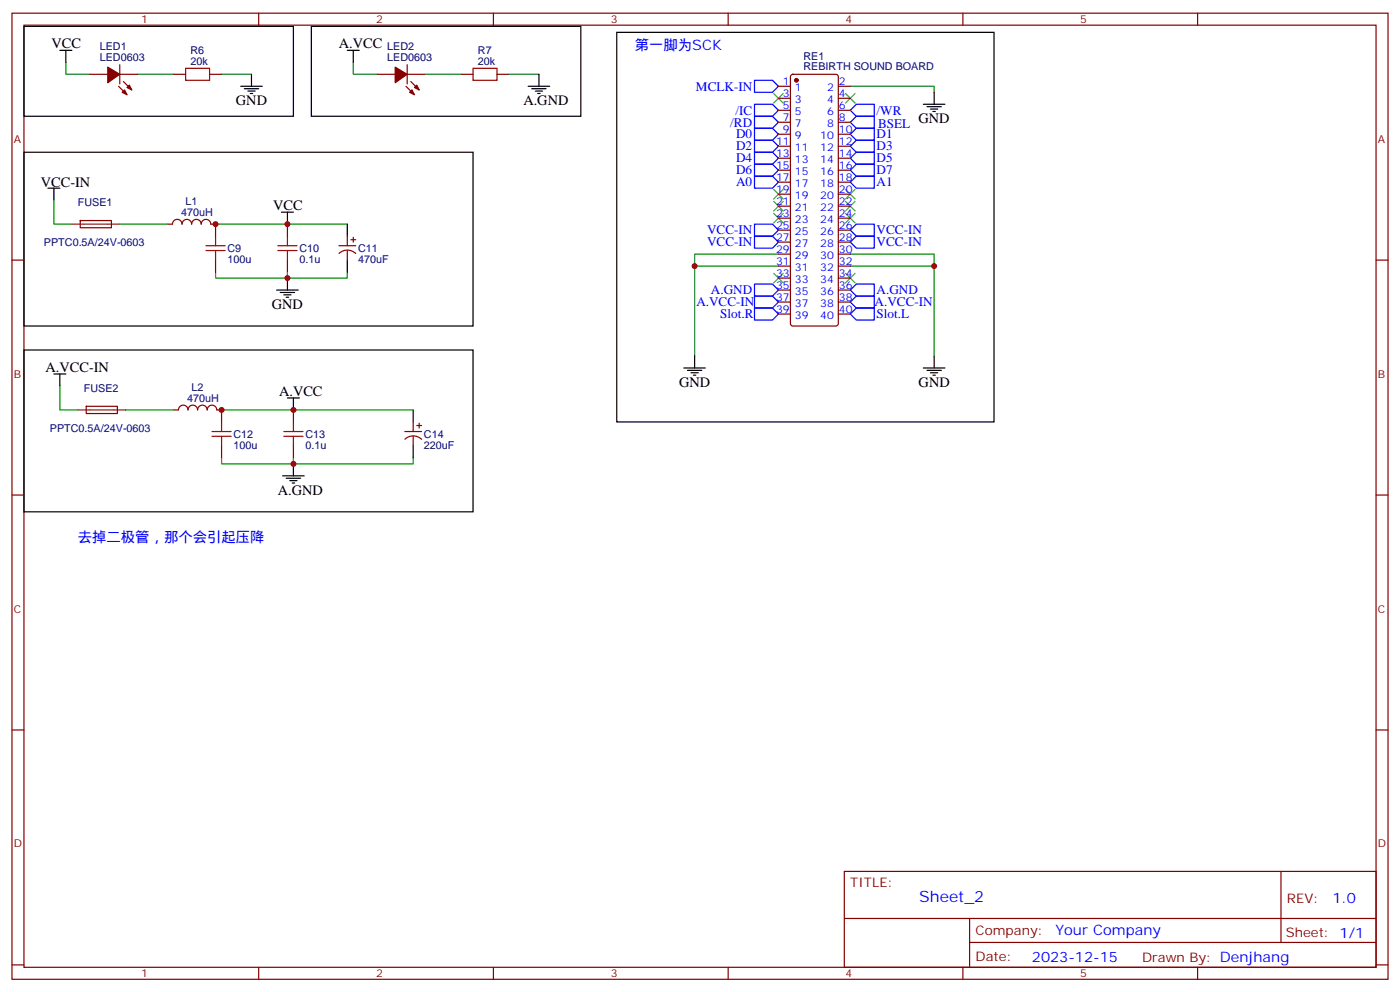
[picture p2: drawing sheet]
<svg xmlns="http://www.w3.org/2000/svg" width="412mm" height="292mm" viewBox="0 0 412 292" stroke-linecap="round" stroke-linejoin="round" font-family="sans-serif">
<g fill="none" stroke="#870000" stroke-width=".35">
<path d="M3.5 3.9h405.4v284.3h-405.4zM7.1 7.4h398.2v277.3h-398.2zM35.3 19v5.7M76.2 3.9v3.5M119.9 19v5.7M145.3 3.9v3.5M214.5 3.9v3.5M283.6 3.9v3.5M352.8 3.9v3.5M26.5 21.9h5.2M34.9 25.4l2.5 2.5M35.3 21.9h5.3"/>
<path d="M36.3 24l2.5 2.5M51.2 21.9h3.5M61.7 21.9h3.6M111.1 21.9h5.3M119.6 25.4l2.5 2.5M119.9 21.9h5.3M121 24l2.5 2.5M135.8 21.9h3.5M146.4 21.9h3.5M229.3 25.4h3.5M229.3 28.9h3.5M229.3 32.5h3.5"/>
<path d="M229.3 36h3.5M229.3 39.5h3.5M233.1 22.1l.4-.2h12.7l.5 .2 .2 .5v72.6l-.2 .5-.5 .3h-12.7l-.5-.3-.2-.5v-72.6zM246.9 25.4h3.6M246.9 28.9h3.6M246.9 32.5h3.6M246.9 36h3.6M246.9 39.5h3.6M229.3 43h3.5M229.3 46.6h3.5M229.3 50.1h3.5M229.3 53.6h3.5"/>
<path d="M229.3 57.1h3.5M246.9 43h3.6M246.9 46.6h3.6M246.9 50.1h3.6M246.9 53.6h3.6M246.9 57.1h3.6M3.5 76.6h3.6M23.6 64.9h9.2v2.1h-9.1zM49.4 66h1.4a1.41 1.41 0 0 1 1.4-1.4 1.41 1.41 0 0 1 1.4 1.4 1.41 1.41 0 0 1 1.4-1.4 1.41 1.41 0 0 1 1.4 1.4 1.41 1.41 0 0 1 1.5-1.4 1.41 1.41 0 0 1 1.4 1.4 1.41 1.41 0 0 1 1.4-1.4 1.41 1.41 0 0 1 1.4 1.4h1.4v3.5M63.5 76.6v3.5M84.7 66v3.5M84.7 76.6v3.5"/>
<path d="M99.8 72.3h5M99.9 74.6a3.5 3.5 0 0 1 4.9 0M102.3 69.5v2.8M102.3 73.7v2.9M103.4 70.6h1.4M104.1 69.8v1.5M229.3 78.3h3.5M229.3 74.8h3.5M229.3 71.3h3.5M229.3 67.7h3.5M229.3 64.2h3.5M229.3 60.7h3.5"/>
<path d="M246.9 78.3h3.6M246.9 74.8h3.6M246.9 71.3h3.6M246.9 67.7h3.6M246.9 64.2h3.6M246.9 60.7h3.6M405.3 76.6h3.6M229.3 92.4h3.5M229.3 88.9h3.5M229.3 85.4h3.5M229.3 81.8h3.5M246.9 92.4h3.6"/>
<path d="M246.9 88.9h3.6M246.9 85.4h3.6M246.9 81.8h3.6M25.4 119.6h9.1l.1 2.1h-9.2zM51.2 120.6h1.4a1.41 1.41 0 0 1 1.4-1.4 1.41 1.41 0 0 1 1.4 1.5 1.41 1.41 0 0 1 1.4-1.5 1.41 1.41 0 0 1 1.4 1.5 1.41 1.41 0 0 1 1.4-1.5 1.41 1.41 0 0 1 1.4 1.5 1.41 1.41 0 0 1 1.4-1.5 1.41 1.41 0 0 1 1.5 1.5l1.4-.1v3.6M65.3 131.2v3.6M86.4 120.6v3.6M86.4 131.2v3.6M119.2 127h5M119.3 129.3a3.5 3.5 0 0 1 4.9 0M121.7 124.2v2.8M121.7 128.4v2.8"/>
<path d="M122.8 125.2h1.4M123.5 124.5v1.4M3.5 145.7h3.6M405.3 145.7h3.6M3.5 214.8h3.6M405.3 214.8h3.6M248.7 256.5h156.6v28.2h-156.6zM377.3 256.5v20.9M248.7 270.3h156.5M285.6 277.4h119.6M285.6 270.3v14.1M3.5 284h3.6"/>
<path d="M76.2 284.7v3.5M145.3 284.7v3.5M214.5 284.7v3.5M283.6 284.7v3.5M352.8 284.7v3.5M405.3 284h3.6"/>
</g>
<g fill="none" stroke="#00f" stroke-width=".35">
<path d="M222.2 37.7h5.3l1.8 1.8-1.8 1.8h-5.3zM222.2 34.2h5.3l1.8 1.8-1.8 1.7h-5.3zM222.2 30.7h5.3l1.8 1.8-1.8 1.7h-5.3zM222.2 23.6h5.3l1.8 1.8-1.8 1.8h-5.3zM250.5 32.5l1.7-1.8h5.3v3.5h-5.3zM252.2 37.7h5.3v3.6h-5.3l-1.7-1.8zM252.2 34.2h5.3v3.5h-5.3l-1.7-1.7zM222.2 51.9h5.3l1.8 1.7-1.8 1.8h-5.3zM222.2 48.3h5.3l1.8 1.8-1.8 1.8h-5.3zM222.2 44.8h5.3l1.8 1.8-1.8 1.7h-5.3zM222.2 41.3h5.3l1.8 1.7-1.8 1.8h-5.3zM252.2 51.9h5.3v3.5h-5.3l-1.7-1.8z"/>
<path d="M252.2 48.3h5.3v3.6h-5.3l-1.7-1.8zM252.2 44.8h5.3v3.5h-5.3l-1.7-1.7zM252.2 41.3h5.3v3.5h-5.3l-1.7-1.8zM222.2 69.5h5.3l1.8 1.8-1.8 1.7h-5.3zM222.2 66h5.3l1.8 1.7-1.8 1.8h-5.3zM252.2 69.5h5.3v3.5h-5.3l-1.7-1.7zM252.2 66h5.3v3.5h-5.3l-1.7-1.8zM222.2 90.7h5.3l1.8 1.7-1.8 1.8h-5.3zM222.2 87.1h5.3l1.8 1.8-1.8 1.8h-5.3zM222.2 83.6h5.3l1.8 1.8-1.8 1.7h-5.3zM250.5 88.9l1.7-1.8h5.3v3.6h-5.3zM250.5 92.4l1.7-1.7h5.3v3.5h-5.3z"/>
<path d="M252.2 83.6h5.3v3.5h-5.3l-1.7-1.7z"/>
</g>
<g fill="none" stroke="#000" stroke-width=".35">
<path d="M7.1 7.8h79.3v26.4h-79.3zM17.6 14.8h3.6M19.4 14.8v3.5M91.7 7.8h79.4v26.4h-79.4zM102.3 14.8h3.5M104.1 14.8v3.5M181.7 9.5h111.1v114.7h-111.1zM70.9 25.4h6.4M72 26.1h4.2M73 26.8h2.1M73.7 27.5h.7M74.1 21.9v3.5"/>
<path d="M155.6 25.4h6.3M156.6 26.1h4.3M157.7 26.8h2.1M158.4 27.5h.7M158.7 21.9v3.5M272 30.7h6.3M273 31.4h4.3M274.1 32.1h2.1M274.8 32.8h.7M275.2 27.2v3.5M7.1 44.8h132.2v51.2h-132.2zM14.1 55.4h3.5"/>
<path d="M15.9 55.4v3.5M82.9 62.4h3.5M84.7 62.4v3.6M102.3 66v3.5M102.3 76.6v3.5M81.5 85.4h6.3M82.5 86.1h4.3M83.6 86.8h2.1M84.3 87.5h.7M84.7 81.8v3.6M7.1 103h132.2v47.6h-132.2zM15.9 110.1h3.5"/>
<path d="M17.6 110.1v3.5M84.7 117.1h3.5M86.4 117.1v3.5M201.4 108.3h6.4M202.5 109h4.2M203.6 109.7h2.1M204.3 110.4h.7M204.6 104.8v3.5M272 108.3h6.3M273 109h4.3M274.1 109.7h2.1M274.8 110.4h.7"/>
<path d="M275.2 104.8v3.5M86.4 136.5v3.6M121.7 120.6v3.6M121.7 131.2v3.6M83.3 140.1h6.3M84.3 140.8h4.2M85.4 141.5h2.1M86.1 142.2h.7"/>
</g>
<g fill="none" stroke="#008700" stroke-width=".35">
<path d="M19.4 18.3v3.6h7.1M104.1 18.3v3.6h7M40.6 21.9h10.6M65.3 21.9h8.8M125.2 21.9h10.6M149.9 21.9h8.8M250.5 25.4h24.7v1.8M15.9 58.9v7.1h5.3M35.3 66h14.1M63.5 66h38.8M204.6 78.3h24.7M229.3 74.8h-24.7v30"/>
<path d="M250.5 74.8h24.7v30M250.5 78.3h24.7M63.5 80.1v1.7h21.2M84.7 80.1v1.7M102.3 80.1v1.7h-17.6M17.6 113.6v7h5.3M37 120.6h14.2M65.3 134.8v1.7h21.1M65.3 120.6h56.4M86.4 134.8v1.7M121.7 134.8v1.7h-35.3"/>
</g>
<g fill="none" stroke="#3c3" stroke-width=".35">
<path d="M227.9 27.5l2.8 2.8M230.7 27.5l-2.8 2.8M249.1 27.5l2.8 2.8M251.9 27.5l-2.8 2.8M227.9 59.3l2.8 2.8M227.9 55.7l2.8 2.9M230.7 59.3l-2.8 2.8M230.7 55.7l-2.8 2.9M249.1 59.3l2.8 2.8M249.1 55.7l2.8 2.9M251.9 59.3l-2.8 2.8M251.9 55.7l-2.8 2.9"/>
<path d="M227.9 62.8l2.8 2.8M230.7 62.8l-2.8 2.8M249.1 62.8l2.8 2.8M251.9 62.8l-2.8 2.8M227.9 80.4l2.8 2.9M230.7 80.4l-2.8 2.9M249.1 80.4l2.8 2.9M251.9 80.4l-2.8 2.9"/>
</g>
<path d="M21.2 66h14.1M22.9 120.6h14.1" fill="none" stroke="#8c2424" stroke-width=".35"/>
<g fill="none" stroke="#a10000" stroke-width=".35">
<path d="M54.7 20.1h7v3.5h-7zM139.3 20.1h7.1v3.5h-7.1zM60.7 73.7h5.6M60.7 72.3h5.6M63.5 69.5v2.8M63.5 73.7v2.9M81.8 73.7h5.7M81.8 72.3h5.7M84.7 69.5v2.8M84.7 73.7v2.9M62.4 128.4h5.7M62.4 127h5.7"/>
<path d="M65.3 124.2v2.8M65.3 128.4v2.8M83.6 128.4h5.7M83.6 127h5.7M86.4 124.2v2.8M86.4 128.4v2.8"/>
</g>
<g fill="#870000" stroke="#870000" stroke-width=".35">
<path d="M31.7 19.8l3.6 2.1-3.6 2.4z"/>
<path d="M36.7 26.5l.7 1.4-1.4-.7z"/>
<path d="M37.4 25.8l.7-.8 .7 1.5z"/>
<path d="M116.4 19.8l3.5 2.1-3.5 2.4z"/>
<path d="M120.6 27.2l.8-.7 .7 1.4z"/>
<path d="M122.1 25.8l.7-.8 .7 1.5z"/>
<circle cx="234.6" cy="23.6" r=".53"/>
</g>
<g fill="#c00">
<circle cx="275.2" cy="78.3" r=".88"/>
<circle cx="204.6" cy="78.3" r=".88"/>
<circle cx="63.5" cy="66" r=".88"/>
<circle cx="65.3" cy="120.6" r=".88"/>
<circle cx="84.7" cy="66" r=".88"/>
<circle cx="84.7" cy="81.8" r=".88"/>
<circle cx="86.4" cy="120.6" r=".88"/>
<circle cx="86.4" cy="136.5" r=".88"/>
</g>
<text font-size="4.6" fill="#00f" x="270.8" y="265.5">Sheet_2</text>
<g font-size="4.2">
<text x="15.2" y="14.1">VCC</text>
<text x="99.8" y="14.1">A.VCC</text>
<text x="69.5" y="31">GND</text>
<text x="154.2" y="31">A.GND</text>
<text x="270.6" y="36.3">GND</text>
<text x="12" y="55">VCC-IN</text>
<text x="80.4" y="61.7">VCC</text>
<text x="80.1" y="91">GND</text>
<text x="13.4" y="109.4">A.VCC-IN</text>
<text x="200" y="113.9">GND</text>
<text x="270.6" y="113.9">GND</text>
<text x="82.2" y="116.4">A.VCC</text>
<text x="81.8" y="145.7">A.GND</text>
</g>
<g font-size="4.2" fill="#00f">
<text x="187" y="14.8">第一脚为SCK</text>
<text x="22.9" y="159.5">去掉二极管，那个会引起压降</text>
<text x="392.5" y="265.7">1.0</text>
<text x="310.9" y="275.3">Your Company</text>
<text x="304" y="283.1">2023-12-15</text>
</g>
<g font-size="3.9" fill="#00f">
<text x="205" y="26.7">MCLK-IN</text>
<text x="216.6" y="33.7">/IC</text>
<text x="258.2" y="33.7">/WR</text>
<text x="215.1" y="37.2">/RD</text>
<text x="216.8" y="40.8">D0</text>
<text x="258.2" y="40.7">D1</text>
<text x="258.7" y="37.7">BSEL</text>
<text x="216.8" y="47.7">D4</text>
<text x="216.8" y="44.2">D2</text>
<text x="258.2" y="47.7">D5</text>
<text x="258.2" y="44.2">D3</text>
<text x="216.8" y="51.3">D6</text>
<text x="258.2" y="51.3">D7</text>
<text x="216.8" y="54.9">A0</text>
<text x="258.2" y="54.8">A1</text>
<text x="208.3" y="69">VCC-IN</text>
<text x="258.2" y="69">VCC-IN</text>
<text x="208.3" y="72.5">VCC-IN</text>
<text x="258.2" y="72.5">VCC-IN</text>
<text x="209.4" y="86.6">A.GND</text>
<text x="258.2" y="86.6">A.GND</text>
<text x="205.1" y="90.2">A.VCC-IN</text>
<text x="212.2" y="93.7">Slot.R</text>
<text x="257.6" y="90.2">A.VCC-IN</text>
<text x="258.2" y="93.7">Slot.L</text>
</g>
<g font-size="3.9" fill="#800">
<text x="250.5" y="261.1">TITLE:</text>
<text x="379.1" y="265.7">REV:</text>
<text x="287.4" y="275.3">Company:</text>
<text x="378.7" y="275.9">Sheet: 1/1</text>
<text x="287.4" y="282.9">Date:</text>
<text x="336.4" y="283">Drawn By: Denjhang</text>
</g>
<g font-size="3.2" fill="#800">
<text x="41.6" y="6.9">1</text>
<text x="110.8" y="6.9">2</text>
<text x="179.9" y="6.9">3</text>
<text x="249.1" y="6.9">4</text>
<text x="318.2" y="6.9">5</text>
<text x="4.1" y="42">A</text>
<text x="405.9" y="42">A</text>
<text x="4.1" y="111.1">B</text>
<text x="405.9" y="111.1">B</text>
<text x="4.1" y="180.3">C</text>
<text x="405.9" y="180.3">C</text>
<text x="4.1" y="249.4">D</text>
<text x="405.9" y="249.4">D</text>
<text x="41.6" y="287.7">1</text>
<text x="110.8" y="287.7">2</text>
<text x="179.9" y="287.7">3</text>
<text x="249.1" y="287.7">4</text>
<text x="318.2" y="287.7">5</text>
</g>
<g font-size="3.2" fill="#000080">
<text x="29.4" y="18">LED0603</text>
<text x="29.4" y="14.8">LED1</text>
<text x="56.1" y="15.9">R6</text>
<text x="114.1" y="18">LED0603</text>
<text x="114.1" y="14.8">LED2</text>
<text x="140.8" y="15.9">R7</text>
<text x="236.7" y="17.6">RE1</text>
<text x="56.1" y="19">20k</text>
<text x="140.8" y="19">20k</text>
<text x="236.7" y="20.7">REBIRTH SOUND BOARD</text>
<text x="22.9" y="60.7">FUSE1</text>
<text x="53.4" y="63.6">470uH</text>
<text x="54.6" y="60.3">L1</text>
<text x="12.9" y="72.4">PPTC0.5A/24V-0603</text>
<text x="67" y="77.3">100u</text>
<text x="67" y="74.2">C9</text>
<text x="88.2" y="77.3">0.1u</text>
<text x="88.2" y="74.2">C10</text>
<text x="105.5" y="77.3">470uF</text>
<text x="105.5" y="74.2">C11</text>
<text x="24.7" y="115.4">FUSE2</text>
<text x="55.1" y="118.3">470uH</text>
<text x="56.4" y="115">L2</text>
<text x="14.7" y="127.1">PPTC0.5A/24V-0603</text>
<text x="68.8" y="128.8">C12</text>
<text x="90" y="128.9">C13</text>
<text x="124.9" y="128.8">C14</text>
<text x="68.8" y="132">100u</text>
<text x="90" y="132">0.1u</text>
<text x="124.9" y="132">220uF</text>
</g>
<g font-size="3.2" fill="#00f">
<text x="230.6" y="25">1</text>
<text x="230.6" y="28.6">3</text>
<text x="234.1" y="26.8">1</text>
<text x="243.6" y="26.8">2</text>
<text x="247.1" y="28.6">4</text>
<text x="247.1" y="25">2</text>
<text x="230.6" y="32.1">5</text>
<text x="230.6" y="35.6">7</text>
<text x="234.1" y="30.3">3</text>
<text x="234.1" y="33.9">5</text>
<text x="243.6" y="33.9">6</text>
<text x="243.6" y="30.3">4</text>
<text x="247.1" y="35.6">8</text>
<text x="247.1" y="32.1">6</text>
<text x="230.6" y="39.2">9</text>
<text x="234.1" y="37.4">7</text>
<text x="234.1" y="40.9">9</text>
<text x="241.6" y="40.9">10</text>
<text x="243.6" y="37.4">8</text>
<text x="247.1" y="39.2">10</text>
<text x="228.6" y="42.7">11</text>
<text x="228.6" y="46.2">13</text>
<text x="234.1" y="44.4">11</text>
<text x="234.1" y="48">13</text>
<text x="241.6" y="48">14</text>
<text x="241.6" y="44.4">12</text>
<text x="247.1" y="46.2">14</text>
<text x="247.1" y="42.7">12</text>
<text x="228.6" y="49.7">15</text>
<text x="228.6" y="53.3">17</text>
<text x="234.1" y="51.5">15</text>
<text x="241.6" y="51.5">16</text>
<text x="247.1" y="53.3">18</text>
<text x="247.1" y="49.7">16</text>
<text x="228.6" y="56.8">19</text>
<text x="234.1" y="55">17</text>
<text x="234.1" y="58.6">19</text>
<text x="241.6" y="58.6">20</text>
<text x="241.6" y="55">18</text>
<text x="247.1" y="56.8">20</text>
<text x="228.6" y="60.3">21</text>
<text x="228.6" y="63.9">23</text>
<text x="234.1" y="62.1">21</text>
<text x="234.1" y="65.6">23</text>
<text x="241.6" y="65.6">24</text>
<text x="241.6" y="62.1">22</text>
<text x="247.1" y="63.9">24</text>
<text x="247.1" y="60.3">22</text>
<text x="228.6" y="67.4">25</text>
<text x="228.6" y="70.9">27</text>
<text x="234.1" y="69.1">25</text>
<text x="241.6" y="69.1">26</text>
<text x="247.1" y="70.9">28</text>
<text x="247.1" y="67.4">26</text>
<text x="228.6" y="74.4">29</text>
<text x="228.6" y="78">31</text>
<text x="234.1" y="72.7">27</text>
<text x="234.1" y="76.2">29</text>
<text x="241.6" y="76.2">30</text>
<text x="241.6" y="72.7">28</text>
<text x="247.1" y="78">32</text>
<text x="247.1" y="74.4">30</text>
<text x="228.6" y="81.5">33</text>
<text x="234.1" y="79.7">31</text>
<text x="234.1" y="83.3">33</text>
<text x="241.6" y="83.3">34</text>
<text x="241.6" y="79.7">32</text>
<text x="247.1" y="81.5">34</text>
<text x="228.6" y="85">35</text>
<text x="228.6" y="88.5">37</text>
<text x="234.1" y="86.8">35</text>
<text x="241.6" y="86.8">36</text>
<text x="247.1" y="88.5">38</text>
<text x="247.1" y="85">36</text>
<text x="228.6" y="92.1">39</text>
<text x="234.1" y="90.3">37</text>
<text x="234.1" y="93.8">39</text>
<text x="241.6" y="93.8">40</text>
<text x="241.6" y="90.3">38</text>
<text x="247.1" y="92.1">40</text>
</g>
</svg>
